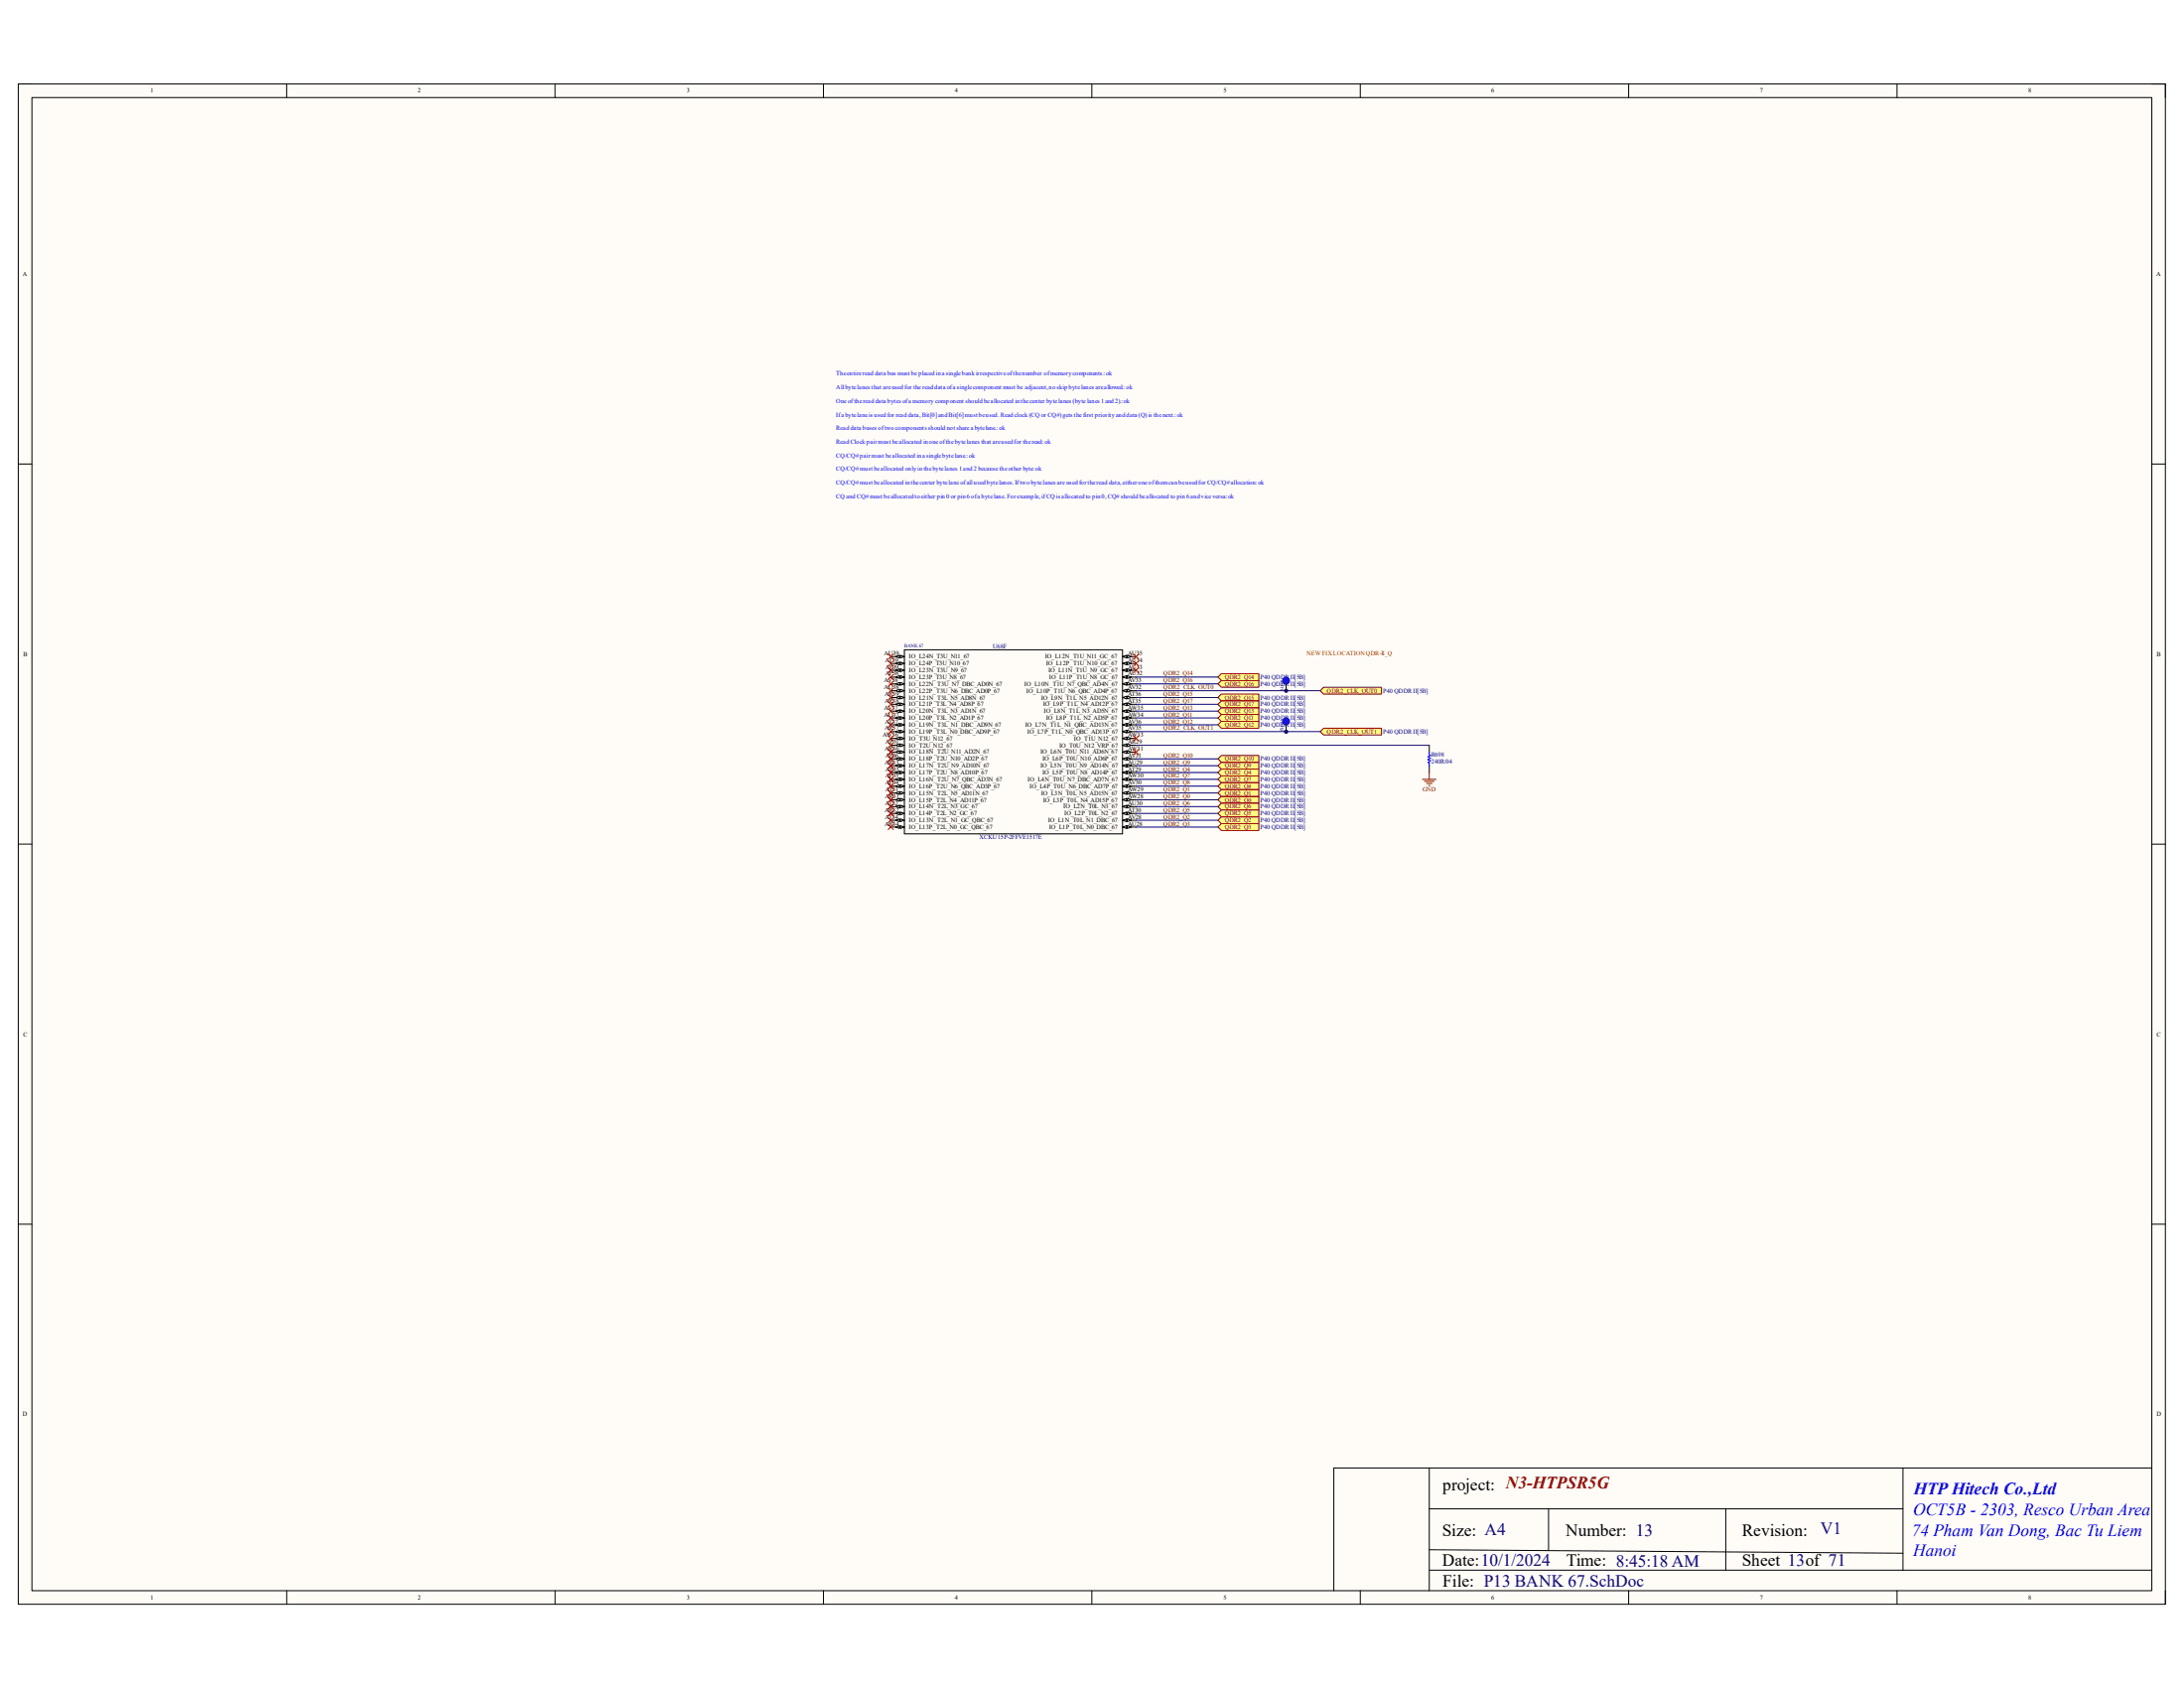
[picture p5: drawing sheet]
<svg xmlns="http://www.w3.org/2000/svg" width="279mm" height="216mm" viewBox="0 0 279 216" stroke-linecap="round" stroke-linejoin="round" font-family="sans-serif">
<path d="M2.3 10.7h274.7v194.5h-274.7z" fill-rule="evenodd" fill="#fffcf8"/>
<path d="M2.3 10.7h274.7v194.5h-274.7z" fill="none" stroke="#000" stroke-width=".13"/>
<path d="M4.1 12.5h271.2v191h-271.2z" fill-rule="evenodd" fill="#fffcf8"/>
<g fill="none" stroke="#000" stroke-width=".13">
<path d="M2.3 10.7h1.8M4.1 12.5h271.2v191h-271.2zM36.7 10.7v1.8M71 10.7v1.8M105.3 10.7v1.8M139.7 10.7v1.8M174 10.7v1.8M208.4 10.7v1.8M242.7 10.7v1.8M275.3 10.7h1.7v1.8M2.3 59.3h1.8M275.3 59.4h1.7"/>
<path d="M115.7 83.1h27.9v23.6h-27.9zM182.8 95.3v.9M182.8 97.9v.9M2.3 108h1.8M143.6 105.8h1.7M275.3 108h1.7M2.3 156.6h1.8M275.3 156.6h1.7M182.8 187.8v15.7M182.8 193h60.6M182.8 198.2l60.6 .5M198.1 193v5.3"/>
<path d="M220.8 193v7.8M243.4 187.8v13M275.3 187.8h-104.7v15.7M36.7 203.5v1.7M71 203.5v1.7M105.3 203.5v1.7M139.7 203.5v1.7M174 203.5v1.7M182.8 200.8h92.5M208.4 203.5v1.7M242.7 203.5v1.7M277 203.5v1.7"/>
</g>
<path d="M182.8 96.2v.3l.2 .1-.3 .2 .3 .2-.3 .2 .3 .1-.3 .2 .1 .1v.3" fill="none" stroke="#00f" stroke-width=".13"/>
<path d="M182 99.7h1.7M182.2 99.9h1.3M182.8 98.8v.9M182.5 100.2h.7M182.8 100.5h.1" fill="none" stroke="#800000" stroke-width=".13"/>
<path d="M143.6 105.8l.5-.2v.4z" fill="#f8fcff"/>
<path d="M143.6 105.8l.5-.2v.4z" fill="none" stroke="#000" stroke-width=".13"/>
<path d="M144.2 105.6l.5 .2-.5 .2z" fill="#f8fcff"/>
<path d="M143.6 104.9h1.7M144.2 105.6l.5 .2-.5 .2z" fill="none" stroke="#000" stroke-width=".13"/>
<path d="M143.6 104.9l.5-.2v.4z" fill="#f8fcff"/>
<path d="M143.6 104.9l.5-.2v.4z" fill="none" stroke="#000" stroke-width=".13"/>
<path d="M144.2 104.7l.5 .2-.5 .2z" fill="#f8fcff"/>
<path d="M143.6 104h1.7M144.2 104.7l.5 .2-.5 .2z" fill="none" stroke="#000" stroke-width=".13"/>
<path d="M143.6 104l.5-.1v.3z" fill="#f8fcff"/>
<path d="M143.6 104l.5-.1v.3z" fill="none" stroke="#000" stroke-width=".13"/>
<path d="M144.2 103.9l.5 .1-.5 .2z" fill="#f8fcff"/>
<path d="M143.6 103.2h1.7M144.2 103.9l.5 .1-.5 .2z" fill="none" stroke="#000" stroke-width=".13"/>
<path d="M143.6 103.2l.5-.2v.3z" fill="#f8fcff"/>
<path d="M143.6 103.2l.5-.2v.3z" fill="none" stroke="#000" stroke-width=".13"/>
<path d="M144.2 103l.5 .2-.5 .1z" fill="#f8fcff"/>
<path d="M143.6 102.3h1.7M144.2 103l.5 .2-.5 .1z" fill="none" stroke="#000" stroke-width=".13"/>
<path d="M143.6 102.3l.5-.2v.4z" fill="#f8fcff"/>
<path d="M143.6 102.3l.5-.2v.4z" fill="none" stroke="#000" stroke-width=".13"/>
<path d="M144.2 102.1l.5 .2-.5 .2z" fill="#f8fcff"/>
<path d="M143.6 101.4h1.7M144.2 102.1l.5 .2-.5 .2z" fill="none" stroke="#000" stroke-width=".13"/>
<path d="M143.6 101.4l.5-.1v.3z" fill="#f8fcff"/>
<path d="M143.6 101.4l.5-.1v.3z" fill="none" stroke="#000" stroke-width=".13"/>
<path d="M144.2 101.3l.5 .1-.5 .2z" fill="#f8fcff"/>
<path d="M143.6 100.6h1.7M144.2 101.3l.5 .1-.5 .2z" fill="none" stroke="#000" stroke-width=".13"/>
<path d="M143.6 100.6l.5-.2v.3z" fill="#f8fcff"/>
<path d="M143.6 100.6l.5-.2v.3z" fill="none" stroke="#000" stroke-width=".13"/>
<path d="M144.2 100.4l.5 .2-.5 .1z" fill="#f8fcff"/>
<path d="M143.6 99.7h1.7M144.2 100.4l.5 .2-.5 .1z" fill="none" stroke="#000" stroke-width=".13"/>
<path d="M143.6 99.7l.5-.2v.4z" fill="#f8fcff"/>
<path d="M143.6 99.7l.5-.2v.4z" fill="none" stroke="#000" stroke-width=".13"/>
<path d="M144.2 99.5l.5 .2-.5 .2z" fill="#f8fcff"/>
<path d="M143.6 98.8h1.7M144.2 99.5l.5 .2-.5 .2z" fill="none" stroke="#000" stroke-width=".13"/>
<path d="M143.6 98.8l.5-.2v.4z" fill="#f8fcff"/>
<path d="M143.6 98.8l.5-.2v.4z" fill="none" stroke="#000" stroke-width=".13"/>
<path d="M144.2 98.6l.5 .2-.5 .2z" fill="#f8fcff"/>
<path d="M143.6 97.9h1.7M144.2 98.6l.5 .2-.5 .2z" fill="none" stroke="#000" stroke-width=".13"/>
<path d="M143.6 97.9l.5-.1v.3z" fill="#f8fcff"/>
<path d="M143.6 97.9l.5-.1v.3z" fill="none" stroke="#000" stroke-width=".13"/>
<path d="M144.2 97.8l.5 .1-.5 .2z" fill="#f8fcff"/>
<path d="M143.6 97.1h1.7M144.2 97.8l.5 .1-.5 .2z" fill="none" stroke="#000" stroke-width=".13"/>
<path d="M143.6 97.1l.5-.2v.3z" fill="#f8fcff"/>
<path d="M143.6 97.1l.5-.2v.3z" fill="none" stroke="#000" stroke-width=".13"/>
<path d="M144.2 96.9l.5 .2-.5 .1z" fill="#f8fcff"/>
<path d="M143.6 96.2h1.7M144.2 96.9l.5 .2-.5 .1z" fill="none" stroke="#000" stroke-width=".13"/>
<path d="M143.6 96.2l.5-.2v.4z" fill="#f8fcff"/>
<path d="M143.6 96.2l.5-.2v.4z" fill="none" stroke="#000" stroke-width=".13"/>
<path d="M144.2 96l.5 .2-.5 .2z" fill="#f8fcff"/>
<path d="M143.6 95.3h1.7M144.2 96l.5 .2-.5 .2z" fill="none" stroke="#000" stroke-width=".13"/>
<path d="M143.6 95.3l.5-.2v.4z" fill="#f8fcff"/>
<path d="M143.6 95.3l.5-.2v.4z" fill="none" stroke="#000" stroke-width=".13"/>
<path d="M144.2 95.1l.5 .2-.5 .2z" fill="#f8fcff"/>
<path d="M143.6 94.4h1.7M144.2 95.1l.5 .2-.5 .2z" fill="none" stroke="#000" stroke-width=".13"/>
<path d="M143.6 94.4l.5-.1v.3z" fill="#f8fcff"/>
<path d="M143.6 94.4l.5-.1v.3z" fill="none" stroke="#000" stroke-width=".13"/>
<path d="M144.2 94.3l.5 .1-.5 .2z" fill="#f8fcff"/>
<path d="M143.6 93.6h1.7M144.2 94.3l.5 .1-.5 .2z" fill="none" stroke="#000" stroke-width=".13"/>
<path d="M143.6 93.6l.5-.2v.3z" fill="#f8fcff"/>
<path d="M143.6 93.6l.5-.2v.3z" fill="none" stroke="#000" stroke-width=".13"/>
<path d="M144.2 93.4l.5 .2-.5 .1z" fill="#f8fcff"/>
<path d="M143.6 92.7h1.7M144.2 93.4l.5 .2-.5 .1z" fill="none" stroke="#000" stroke-width=".13"/>
<path d="M143.6 92.7l.5-.2v.4z" fill="#f8fcff"/>
<path d="M143.6 92.7l.5-.2v.4z" fill="none" stroke="#000" stroke-width=".13"/>
<path d="M144.2 92.5l.5 .2-.5 .2z" fill="#f8fcff"/>
<path d="M143.6 91.8h1.7M144.2 92.5l.5 .2-.5 .2z" fill="none" stroke="#000" stroke-width=".13"/>
<path d="M143.6 91.8l.5-.1v.3z" fill="#f8fcff"/>
<path d="M143.6 91.8l.5-.1v.3z" fill="none" stroke="#000" stroke-width=".13"/>
<path d="M144.2 91.7l.5 .1-.5 .2z" fill="#f8fcff"/>
<path d="M143.6 91h1.7M144.2 91.7l.5 .1-.5 .2z" fill="none" stroke="#000" stroke-width=".13"/>
<path d="M143.6 91l.5-.2v.3z" fill="#f8fcff"/>
<path d="M143.6 91l.5-.2v.3z" fill="none" stroke="#000" stroke-width=".13"/>
<path d="M144.2 90.8l.5 .2-.5 .1z" fill="#f8fcff"/>
<path d="M143.6 90.1h1.7M144.2 90.8l.5 .2-.5 .1z" fill="none" stroke="#000" stroke-width=".13"/>
<path d="M143.6 90.1l.5-.2v.4z" fill="#f8fcff"/>
<path d="M143.6 90.1l.5-.2v.4z" fill="none" stroke="#000" stroke-width=".13"/>
<path d="M144.2 89.9l.5 .2-.5 .2z" fill="#f8fcff"/>
<path d="M143.6 89.2h1.7M144.2 89.9l.5 .2-.5 .2z" fill="none" stroke="#000" stroke-width=".13"/>
<path d="M143.6 89.2l.5-.2v.4z" fill="#f8fcff"/>
<path d="M143.6 89.2l.5-.2v.4z" fill="none" stroke="#000" stroke-width=".13"/>
<path d="M144.2 89l.5 .2-.5 .2z" fill="#f8fcff"/>
<path d="M143.6 88.3h1.7M144.2 89l.5 .2-.5 .2z" fill="none" stroke="#000" stroke-width=".13"/>
<path d="M143.6 88.3l.5-.1v.3z" fill="#f8fcff"/>
<path d="M143.6 88.3l.5-.1v.3z" fill="none" stroke="#000" stroke-width=".13"/>
<path d="M144.2 88.2l.5 .1-.5 .2z" fill="#f8fcff"/>
<path d="M143.6 87.5h1.7M144.2 88.2l.5 .1-.5 .2z" fill="none" stroke="#000" stroke-width=".13"/>
<path d="M143.6 87.5l.5-.2v.3z" fill="#f8fcff"/>
<path d="M143.6 87.5l.5-.2v.3z" fill="none" stroke="#000" stroke-width=".13"/>
<path d="M144.2 87.3l.5 .2-.5 .1z" fill="#f8fcff"/>
<path d="M143.6 86.6h1.7M144.2 87.3l.5 .2-.5 .1z" fill="none" stroke="#000" stroke-width=".13"/>
<path d="M143.6 86.6l.5-.2v.4z" fill="#f8fcff"/>
<path d="M143.6 86.6l.5-.2v.4z" fill="none" stroke="#000" stroke-width=".13"/>
<path d="M144.2 86.4l.5 .2-.5 .2z" fill="#f8fcff"/>
<path d="M143.6 85.7h1.7M144.2 86.4l.5 .2-.5 .2z" fill="none" stroke="#000" stroke-width=".13"/>
<path d="M143.6 85.7l.5-.1v.3z" fill="#f8fcff"/>
<path d="M143.6 85.7l.5-.1v.3z" fill="none" stroke="#000" stroke-width=".13"/>
<path d="M144.2 85.6l.5 .1-.5 .2z" fill="#f8fcff"/>
<path d="M143.6 84.9h1.7M144.2 85.6l.5 .1-.5 .2z" fill="none" stroke="#000" stroke-width=".13"/>
<path d="M143.6 84.9l.5-.2v.3z" fill="#f8fcff"/>
<path d="M143.6 84.9l.5-.2v.3z" fill="none" stroke="#000" stroke-width=".13"/>
<path d="M144.2 84.7l.5 .2-.5 .1z" fill="#f8fcff"/>
<path d="M143.6 84h1.7M144.2 84.7l.5 .2-.5 .1z" fill="none" stroke="#000" stroke-width=".13"/>
<path d="M143.6 84l.5-.2v.4z" fill="#f8fcff"/>
<path d="M143.6 84l.5-.2v.4z" fill="none" stroke="#000" stroke-width=".13"/>
<path d="M144.2 83.8l.5 .2-.5 .2z" fill="#f8fcff"/>
<path d="M144.2 83.8l.5 .2-.5 .2zM114 105.8h1.7" fill="none" stroke="#000" stroke-width=".13"/>
<path d="M115.2 105.6l.5 .2-.5 .2z" fill="#f8fcff"/>
<path d="M115.2 105.6l.5 .2-.5 .2z" fill="none" stroke="#000" stroke-width=".13"/>
<path d="M114.6 105.8l.5-.2v.4z" fill="#f8fcff"/>
<path d="M114 104.9h1.7M114.6 105.8l.5-.2v.4z" fill="none" stroke="#000" stroke-width=".13"/>
<path d="M115.2 104.7l.5 .2-.5 .2z" fill="#f8fcff"/>
<path d="M115.2 104.7l.5 .2-.5 .2z" fill="none" stroke="#000" stroke-width=".13"/>
<path d="M114.6 104.9l.5-.2v.4z" fill="#f8fcff"/>
<path d="M114 104h1.7M114.6 104.9l.5-.2v.4z" fill="none" stroke="#000" stroke-width=".13"/>
<path d="M115.2 103.9l.5 .1-.5 .2z" fill="#f8fcff"/>
<path d="M115.2 103.9l.5 .1-.5 .2z" fill="none" stroke="#000" stroke-width=".13"/>
<path d="M114.6 104l.5-.1v.3z" fill="#f8fcff"/>
<path d="M114 103.2h1.7M114.6 104l.5-.1v.3z" fill="none" stroke="#000" stroke-width=".13"/>
<path d="M115.2 103l.5 .2-.5 .1z" fill="#f8fcff"/>
<path d="M115.2 103l.5 .2-.5 .1z" fill="none" stroke="#000" stroke-width=".13"/>
<path d="M114.6 103.2l.5-.2v.3z" fill="#f8fcff"/>
<path d="M114 102.3h1.7M114.6 103.2l.5-.2v.3z" fill="none" stroke="#000" stroke-width=".13"/>
<path d="M115.2 102.1l.5 .2-.5 .2z" fill="#f8fcff"/>
<path d="M115.2 102.1l.5 .2-.5 .2z" fill="none" stroke="#000" stroke-width=".13"/>
<path d="M114.6 102.3l.5-.2v.4z" fill="#f8fcff"/>
<path d="M114 101.4h1.7M114.6 102.3l.5-.2v.4z" fill="none" stroke="#000" stroke-width=".13"/>
<path d="M115.2 101.3l.5 .1-.5 .2z" fill="#f8fcff"/>
<path d="M115.2 101.3l.5 .1-.5 .2z" fill="none" stroke="#000" stroke-width=".13"/>
<path d="M114.6 101.4l.5-.1v.3z" fill="#f8fcff"/>
<path d="M114 100.6h1.7M114.6 101.4l.5-.1v.3z" fill="none" stroke="#000" stroke-width=".13"/>
<path d="M115.2 100.4l.5 .2-.5 .1z" fill="#f8fcff"/>
<path d="M115.2 100.4l.5 .2-.5 .1z" fill="none" stroke="#000" stroke-width=".13"/>
<path d="M114.6 100.6l.5-.2v.3z" fill="#f8fcff"/>
<path d="M114 99.7h1.7M114.6 100.6l.5-.2v.3z" fill="none" stroke="#000" stroke-width=".13"/>
<path d="M115.2 99.5l.5 .2-.5 .2z" fill="#f8fcff"/>
<path d="M115.2 99.5l.5 .2-.5 .2z" fill="none" stroke="#000" stroke-width=".13"/>
<path d="M114.6 99.7l.5-.2v.4z" fill="#f8fcff"/>
<path d="M114 98.8h1.7M114.6 99.7l.5-.2v.4z" fill="none" stroke="#000" stroke-width=".13"/>
<path d="M115.2 98.6l.5 .2-.5 .2z" fill="#f8fcff"/>
<path d="M115.2 98.6l.5 .2-.5 .2z" fill="none" stroke="#000" stroke-width=".13"/>
<path d="M114.6 98.8l.5-.2v.4z" fill="#f8fcff"/>
<path d="M114 97.9h1.7M114.6 98.8l.5-.2v.4z" fill="none" stroke="#000" stroke-width=".13"/>
<path d="M115.2 97.8l.5 .1-.5 .2z" fill="#f8fcff"/>
<path d="M115.2 97.8l.5 .1-.5 .2z" fill="none" stroke="#000" stroke-width=".13"/>
<path d="M114.6 97.9l.5-.1v.3z" fill="#f8fcff"/>
<path d="M114 97.1h1.7M114.6 97.9l.5-.1v.3z" fill="none" stroke="#000" stroke-width=".13"/>
<path d="M115.2 96.9l.5 .2-.5 .1z" fill="#f8fcff"/>
<path d="M115.2 96.9l.5 .2-.5 .1z" fill="none" stroke="#000" stroke-width=".13"/>
<path d="M114.6 97.1l.5-.2v.3z" fill="#f8fcff"/>
<path d="M114 96.2h1.7M114.6 97.1l.5-.2v.3z" fill="none" stroke="#000" stroke-width=".13"/>
<path d="M115.2 96l.5 .2-.5 .2z" fill="#f8fcff"/>
<path d="M115.2 96l.5 .2-.5 .2z" fill="none" stroke="#000" stroke-width=".13"/>
<path d="M114.6 96.2l.5-.2v.4z" fill="#f8fcff"/>
<path d="M114 95.3h1.7M114.6 96.2l.5-.2v.4z" fill="none" stroke="#000" stroke-width=".13"/>
<path d="M115.2 95.1l.5 .2-.5 .2z" fill="#f8fcff"/>
<path d="M115.2 95.1l.5 .2-.5 .2z" fill="none" stroke="#000" stroke-width=".13"/>
<path d="M114.6 95.3l.5-.2v.4z" fill="#f8fcff"/>
<path d="M114 94.4h1.7M114.6 95.3l.5-.2v.4z" fill="none" stroke="#000" stroke-width=".13"/>
<path d="M115.2 94.3l.5 .1-.5 .2z" fill="#f8fcff"/>
<path d="M115.2 94.3l.5 .1-.5 .2z" fill="none" stroke="#000" stroke-width=".13"/>
<path d="M114.6 94.4l.5-.1v.3z" fill="#f8fcff"/>
<path d="M114 93.6h1.7M114.6 94.4l.5-.1v.3z" fill="none" stroke="#000" stroke-width=".13"/>
<path d="M115.2 93.4l.5 .2-.5 .1z" fill="#f8fcff"/>
<path d="M115.2 93.4l.5 .2-.5 .1z" fill="none" stroke="#000" stroke-width=".13"/>
<path d="M114.6 93.6l.5-.2v.3z" fill="#f8fcff"/>
<path d="M114 92.7h1.7M114.6 93.6l.5-.2v.3z" fill="none" stroke="#000" stroke-width=".13"/>
<path d="M115.2 92.5l.5 .2-.5 .2z" fill="#f8fcff"/>
<path d="M115.2 92.5l.5 .2-.5 .2z" fill="none" stroke="#000" stroke-width=".13"/>
<path d="M114.6 92.7l.5-.2v.4z" fill="#f8fcff"/>
<path d="M114 91.8h1.7M114.6 92.7l.5-.2v.4z" fill="none" stroke="#000" stroke-width=".13"/>
<path d="M115.2 91.7l.5 .1-.5 .2z" fill="#f8fcff"/>
<path d="M115.2 91.7l.5 .1-.5 .2z" fill="none" stroke="#000" stroke-width=".13"/>
<path d="M114.6 91.8l.5-.1v.3z" fill="#f8fcff"/>
<path d="M114 91h1.7M114.6 91.8l.5-.1v.3z" fill="none" stroke="#000" stroke-width=".13"/>
<path d="M115.2 90.8l.5 .2-.5 .1z" fill="#f8fcff"/>
<path d="M115.2 90.8l.5 .2-.5 .1z" fill="none" stroke="#000" stroke-width=".13"/>
<path d="M114.6 91l.5-.2v.3z" fill="#f8fcff"/>
<path d="M114 90.1h1.7M114.6 91l.5-.2v.3z" fill="none" stroke="#000" stroke-width=".13"/>
<path d="M115.2 89.9l.5 .2-.5 .2z" fill="#f8fcff"/>
<path d="M115.2 89.9l.5 .2-.5 .2z" fill="none" stroke="#000" stroke-width=".13"/>
<path d="M114.6 90.1l.5-.2v.4z" fill="#f8fcff"/>
<path d="M114 89.2h1.7M114.6 90.1l.5-.2v.4z" fill="none" stroke="#000" stroke-width=".13"/>
<path d="M115.2 89l.5 .2-.5 .2z" fill="#f8fcff"/>
<path d="M115.2 89l.5 .2-.5 .2z" fill="none" stroke="#000" stroke-width=".13"/>
<path d="M114.6 89.2l.5-.2v.4z" fill="#f8fcff"/>
<path d="M114 88.3h1.7M114.6 89.2l.5-.2v.4z" fill="none" stroke="#000" stroke-width=".13"/>
<path d="M115.2 88.2l.5 .1-.5 .2z" fill="#f8fcff"/>
<path d="M115.2 88.2l.5 .1-.5 .2z" fill="none" stroke="#000" stroke-width=".13"/>
<path d="M114.6 88.3l.5-.1v.3z" fill="#f8fcff"/>
<path d="M114 87.5h1.7M114.6 88.3l.5-.1v.3z" fill="none" stroke="#000" stroke-width=".13"/>
<path d="M115.2 87.3l.5 .2-.5 .1z" fill="#f8fcff"/>
<path d="M115.2 87.3l.5 .2-.5 .1z" fill="none" stroke="#000" stroke-width=".13"/>
<path d="M114.6 87.5l.5-.2v.3z" fill="#f8fcff"/>
<path d="M114 86.6h1.7M114.6 87.5l.5-.2v.3z" fill="none" stroke="#000" stroke-width=".13"/>
<path d="M115.2 86.4l.5 .2-.5 .2z" fill="#f8fcff"/>
<path d="M115.2 86.4l.5 .2-.5 .2z" fill="none" stroke="#000" stroke-width=".13"/>
<path d="M114.6 86.6l.5-.2v.4z" fill="#f8fcff"/>
<path d="M114 85.7h1.7M114.6 86.6l.5-.2v.4z" fill="none" stroke="#000" stroke-width=".13"/>
<path d="M115.2 85.6l.5 .1-.5 .2z" fill="#f8fcff"/>
<path d="M115.2 85.6l.5 .1-.5 .2z" fill="none" stroke="#000" stroke-width=".13"/>
<path d="M114.6 85.7l.5-.1v.3z" fill="#f8fcff"/>
<path d="M114 84.9h1.7M114.6 85.7l.5-.1v.3z" fill="none" stroke="#000" stroke-width=".13"/>
<path d="M115.2 84.7l.5 .2-.5 .1z" fill="#f8fcff"/>
<path d="M115.2 84.7l.5 .2-.5 .1z" fill="none" stroke="#000" stroke-width=".13"/>
<path d="M114.6 84.9l.5-.2v.3z" fill="#f8fcff"/>
<path d="M114 84h1.7M114.6 84.9l.5-.2v.3z" fill="none" stroke="#000" stroke-width=".13"/>
<path d="M115.2 83.8l.5 .2-.5 .2z" fill="#f8fcff"/>
<path d="M115.2 83.8l.5 .2-.5 .2z" fill="none" stroke="#000" stroke-width=".13"/>
<path d="M114.6 84l.5-.2v.4z" fill="#f8fcff"/>
<path d="M114.6 84l.5-.2v.4z" fill="none" stroke="#000" stroke-width=".13"/>
<path d="M156.2 99.2h4.8v.9h-4.8l-.4-.4z" fill-rule="evenodd" fill="#ffff80"/>
<path d="M156.2 99.2h4.8v.9h-4.8l-.4-.4z" fill="none" stroke="#800000" stroke-width=".13"/>
<path d="M156.2 97.5h4.8v.9h-4.8l-.4-.5z" fill-rule="evenodd" fill="#ffff80"/>
<path d="M156.2 97.5h4.8v.9h-4.8l-.4-.5z" fill="none" stroke="#800000" stroke-width=".13"/>
<path d="M156.2 96.6h4.8v.9h-4.8l-.4-.4z" fill-rule="evenodd" fill="#ffff80"/>
<path d="M156.2 96.6h4.8v.9h-4.8l-.4-.4z" fill="none" stroke="#800000" stroke-width=".13"/>
<path d="M156.2 90.5h4.8v.9h-4.8l-.4-.4z" fill-rule="evenodd" fill="#ffff80"/>
<path d="M156.2 90.5h4.8v.9h-4.8l-.4-.4z" fill="none" stroke="#800000" stroke-width=".13"/>
<path d="M156.2 88.8h4.8v.9h-4.8l-.4-.5z" fill-rule="evenodd" fill="#ffff80"/>
<path d="M156.2 88.8h4.8v.9h-4.8l-.4-.5z" fill="none" stroke="#800000" stroke-width=".13"/>
<path d="M156.2 87h4.8v.9h-4.8l-.4-.4z" fill-rule="evenodd" fill="#ffff80"/>
<path d="M156.2 87h4.8v.9h-4.8l-.4-.4z" fill="none" stroke="#800000" stroke-width=".13"/>
<circle cx="164.5" cy="93.6" r=".17" fill="#000080"/>
<circle cx="164.5" cy="93.6" r=".17" fill="none" stroke="#000080" stroke-width=".13"/>
<circle cx="164.5" cy="92.3" r=".44" fill="#00f"/>
<circle cx="164.5" cy="92.3" r=".44" fill="none" stroke="#00f" stroke-width=".13"/>
<path d="M164.5 92.7v.9" fill="none" stroke="#000" stroke-width=".13"/>
<circle cx="164.5" cy="93.6" r=".17" fill="#000080"/>
<circle cx="164.5" cy="93.6" r=".17" fill="none" stroke="#000080" stroke-width=".13"/>
<path d="M169.3 87.9h7.4v.9h-7.4l-.4-.5z" fill-rule="evenodd" fill="#ffff80"/>
<path d="M169.3 87.9h7.4v.9h-7.4l-.4-.5z" fill="none" stroke="#800000" stroke-width=".13"/>
<path d="M168.9 93.6l.4-.5h7.4v.9h-7.4z" fill-rule="evenodd" fill="#ffff80"/>
<path d="M168.9 93.6l.4-.5h7.4v.9h-7.4z" fill="none" stroke="#800000" stroke-width=".13"/>
<circle cx="164.5" cy="88.3" r=".17" fill="#000080"/>
<circle cx="164.5" cy="88.3" r=".17" fill="none" stroke="#000080" stroke-width=".13"/>
<circle cx="164.5" cy="87" r=".44" fill="#00f"/>
<circle cx="164.5" cy="87" r=".44" fill="none" stroke="#00f" stroke-width=".13"/>
<path d="M164.5 87.5v.8" fill="none" stroke="#000" stroke-width=".13"/>
<circle cx="164.5" cy="88.3" r=".17" fill="#000080"/>
<circle cx="164.5" cy="88.3" r=".17" fill="none" stroke="#000080" stroke-width=".13"/>
<g fill="none" stroke="#f00" stroke-width=".13">
<path d="M113.6 83.6l.7 .7M113.6 84.5l.7 .7M113.6 85.4l.7 .7M113.6 86.2l.7 .7M113.6 87.1l.7 .7M113.6 88l.7 .7M113.6 88.9l.7 .7M113.6 89.7l.7 .7M113.6 90.6l.7 .7M113.6 91.5l.7 .7M113.6 92.4l.7 .7M113.6 93.2l.7 .7"/>
<path d="M113.6 94.1l.7 .7M113.6 95l.7 .7M113.6 95.8l.7 .7M113.6 96.7l.7 .7M113.6 97.6l.7 .7M113.6 98.5l.7 .7M113.6 99.3l.7 .7M114.3 83.6l-.7 .7M114.3 84.5l-.7 .7M114.3 85.4l-.7 .7M114.3 86.2l-.7 .7M114.3 87.1l-.7 .7"/>
<path d="M114.3 88l-.7 .7M114.3 88.9l-.7 .7M114.3 89.7l-.7 .7M114.3 90.6l-.7 .7M114.3 91.5l-.7 .7M114.3 92.4l-.7 .7M114.3 93.2l-.7 .7M114.3 94.1l-.7 .7M114.3 95l-.7 .7M114.3 95.8l-.7 .7M114.3 96.7l-.7 .7M114.3 97.6l-.7 .7"/>
<path d="M114.3 98.5l-.7 .7M114.3 99.3l-.7 .7M145 83.6l.7 .7M145 84.5l.7 .7M145 85.4l.7 .7M145 94.1l.7 .7M145 95.8l.7 .7M145.7 83.6l-.7 .7M145.7 84.5l-.7 .7M145.7 85.4l-.7 .7M145.7 94.1l-.7 .7M145.7 95.8l-.7 .7"/>
<path d="M113.6 100.2l.7 .7M113.6 101.1l.7 .7M113.6 101.9l.7 .7M113.6 102.8l.7 .7M113.6 103.7l.7 .7M113.6 104.6l.7 .7M113.6 105.4l.7 .7M114.3 100.2l-.7 .7M114.3 101.1l-.7 .7M114.3 101.9l-.7 .7M114.3 102.8l-.7 .7M114.3 103.7l-.7 .7"/>
<path d="M114.3 104.6l-.7 .7M114.3 105.4l-.7 .7"/>
</g>
<path d="M156.2 91.4h4.8v.9h-4.8l-.4-.5z" fill-rule="evenodd" fill="#ffff80"/>
<path d="M156.2 91.4h4.8v.9h-4.8l-.4-.5z" fill="none" stroke="#800000" stroke-width=".13"/>
<path d="M156.2 92.3h4.8v.8h-4.8l-.4-.4z" fill-rule="evenodd" fill="#ffff80"/>
<path d="M156.2 92.3h4.8v.8h-4.8l-.4-.4z" fill="none" stroke="#800000" stroke-width=".13"/>
<path d="M156.2 86.2h4.8v.8h-4.8l-.4-.4z" fill-rule="evenodd" fill="#ffff80"/>
<path d="M156.2 86.2h4.8v.8h-4.8l-.4-.4z" fill="none" stroke="#800000" stroke-width=".13"/>
<path d="M156.2 89.7h4.8v.8h-4.8l-.4-.4z" fill-rule="evenodd" fill="#ffff80"/>
<path d="M156.2 89.7h4.8v.8h-4.8l-.4-.4z" fill="none" stroke="#800000" stroke-width=".13"/>
<path d="M156.2 101.9h4.8v.8h-4.8l-.4-.4z" fill-rule="evenodd" fill="#ffff80"/>
<path d="M156.2 101.9h4.8v.8h-4.8l-.4-.4z" fill="none" stroke="#800000" stroke-width=".13"/>
<path d="M156.2 101h4.8v.9h-4.8l-.4-.5z" fill-rule="evenodd" fill="#ffff80"/>
<path d="M156.2 101h4.8v.9h-4.8l-.4-.5z" fill="none" stroke="#800000" stroke-width=".13"/>
<path d="M156.2 104.5h4.8v.8h-4.8l-.4-.4z" fill-rule="evenodd" fill="#ffff80"/>
<path d="M156.2 104.5h4.8v.8h-4.8l-.4-.4z" fill="none" stroke="#800000" stroke-width=".13"/>
<path d="M156.2 100.1h4.8v.9h-4.8l-.4-.4z" fill-rule="evenodd" fill="#ffff80"/>
<path d="M156.2 100.1h4.8v.9h-4.8l-.4-.4z" fill="none" stroke="#800000" stroke-width=".13"/>
<path d="M156.2 105.3h4.8v.9h-4.8l-.4-.4z" fill-rule="evenodd" fill="#ffff80"/>
<path d="M156.2 105.3h4.8v.9h-4.8l-.4-.4z" fill="none" stroke="#800000" stroke-width=".13"/>
<path d="M156.2 102.7h4.8v.9h-4.8l-.4-.4z" fill-rule="evenodd" fill="#ffff80"/>
<path d="M156.2 102.7h4.8v.9h-4.8l-.4-.4z" fill="none" stroke="#800000" stroke-width=".13"/>
<path d="M156.2 98.4h4.8v.8h-4.8l-.4-.4z" fill-rule="evenodd" fill="#ffff80"/>
<path d="M156.2 98.4h4.8v.8h-4.8l-.4-.4z" fill="none" stroke="#800000" stroke-width=".13"/>
<path d="M156.2 103.6h4.8v.9h-4.8l-.4-.5z" fill-rule="evenodd" fill="#ffff80"/>
<path d="M156.2 103.6h4.8v.9h-4.8l-.4-.5z" fill="none" stroke="#800000" stroke-width=".13"/>
<g fill="none" stroke="#000080" stroke-width=".13">
<path d="M145.3 93.6h23.6M145.3 99.7h10.5M145.3 98.8h10.5M145.3 97.9h10.5M145.3 97.1h10.5M145.4 95.3h37.4M145.3 105.8h10.5M145.3 104.9h10.5M145.3 104h10.5M145.3 103.2h10.5M145.3 102.3h10.5M145.3 101.4h10.5"/>
<path d="M145.3 100.6h10.5"/>
</g>
<circle cx="164.5" cy="93.6" r=".17" fill="#000080"/>
<g fill="none" stroke="#000080" stroke-width=".13">
<path d="M145.3 88.3h23.6M145.3 92.7h10.5M145.3 91.8h10.5M145.3 91h10.5M145.3 90.1h10.5M145.3 89.2h10.5"/>
<circle cx="164.5" cy="93.6" r=".17"/>
</g>
<circle cx="164.5" cy="88.3" r=".17" fill="#000080"/>
<g fill="none" stroke="#000080" stroke-width=".13">
<path d="M145.3 87.5h10.5M145.3 86.6h10.5"/>
<circle cx="164.5" cy="88.3" r=".17"/>
</g>
<g font-size="2.2">
<text x="184.6" y="190.6">project: N3-HTPSR5G</text>
<text x="184.5" y="196.4">Size: A4</text>
<text x="200.3" y="196.4">Number: 13</text>
<text x="222.8" y="196.4">Revision:</text>
<text x="184.5" y="200.3">Date:10/1/2024</text>
<text x="184.6" y="202.9">File: P13 BANK 67.SchDoc</text>
<text x="200.4" y="200.3">Time: 8:45:18 AM</text>
<text x="222.8" y="200.3">Sheet 13of 71</text>
</g>
<g font-size="2.2" fill="#00f">
<text x="244.8" y="191.2">HTP Hitech Co.,Ltd</text>
<text x="244.6" y="196.5">74 Pham Van Dong, Bac Tu Liem</text>
<text x="244.7" y="193.8">OCT5B - 2303, Resco Urban Area</text>
<text x="244.7" y="199.1">Hanoi</text>
</g>
<text font-size="2.2" fill="#000080" x="232.9" y="196.3">V1</text>
<g font-size=".8">
<text x="19.2" y="11.9">1</text>
<text x="53.5" y="11.9">2</text>
<text x="87.8" y="11.9">3</text>
<text x="122.1" y="11.9">4</text>
<text x="156.5" y="11.9">5</text>
<text x="190.8" y="11.9">6</text>
<text x="225.1" y="11.9">7</text>
<text x="259.5" y="11.9">8</text>
<text x="2.9" y="35.3">A</text>
<text x="275.8" y="35.3">A</text>
<text x="3" y="83.9">B</text>
<text x="113.1" y="83.8">AU39</text>
<text x="144.3" y="83.8">AU35</text>
<text x="275.9" y="83.9">B</text>
<text x="113.1" y="88.2">AU38</text>
<text x="113.1" y="87.3">AV38</text>
<text x="113.2" y="89.9">AR38</text>
<text x="113.2" y="89">AR39</text>
<text x="113.2" y="84.7">AT39</text>
<text x="113.2" y="86.4">AP38</text>
<text x="113.2" y="85.6">AP39</text>
<text x="116.3" y="89.5">IO_L21N_T3L_N5_AD8N_67</text>
<text x="116.3" y="88.6">IO_L22P_T3U_N6_DBC_AD0P_67</text>
<text x="116.3" y="87.7">IO_L22N_T3U_N7_DBC_AD0N_67</text>
<text x="116.3" y="86.9">IO_L23P_T3U_N8_67</text>
<text x="116.3" y="86">IO_L23N_T3U_N9_67</text>
<text x="116.3" y="85.1">IO_L24P_T3U_N10_67</text>
<text x="116.3" y="84.2">IO_L24N_T3U_N11_67</text>
<text x="131.1" y="87.7">IO_L10N_T1U_N7_QBC_AD4N_67</text>
<text x="131.3" y="88.6">IO_L10P_T1U_N6_QBC_AD4P_67</text>
<text x="133.2" y="89.5">IO_L9N_T1L_N5_AD12N_67</text>
<text x="133.7" y="84.2">IO_L12N_T1U_N11_GC_67</text>
<text x="133.8" y="85.1">IO_L12P_T1U_N10_GC_67</text>
<text x="134.1" y="86">IO_L11N_T1U_N9_GC_67</text>
<text x="134.2" y="86.9">IO_L11P_T1U_N8_GC_67</text>
<text x="144.3" y="89.9">AT35</text>
<text x="144.3" y="89">AT36</text>
<text x="144.3" y="88.2">AV32</text>
<text x="144.3" y="87.3">AV33</text>
<text x="144.3" y="86.4">AU32</text>
<text x="144.3" y="85.6">AU33</text>
<text x="144.3" y="84.7">AU34</text>
<text x="112.9" y="94.3">AW36</text>
<text x="113.1" y="91.7">AU37</text>
<text x="113.1" y="90.8">AV37</text>
<text x="113.2" y="93.4">AR37</text>
<text x="113.2" y="92.5">AT37</text>
<text x="113.3" y="95.1">AP31</text>
<text x="116.3" y="95.6">IO_T2U_N12_67</text>
<text x="116.3" y="94.7">IO_T3U_N12_67</text>
<text x="116.3" y="93.9">IO_L19P_T3L_N0_DBC_AD9P_67</text>
<text x="116.3" y="93">IO_L19N_T3L_N1_DBC_AD9N_67</text>
<text x="116.3" y="92.1">IO_L20P_T3L_N2_AD1P_67</text>
<text x="116.3" y="91.2">IO_L20N_T3L_N3_AD1N_67</text>
<text x="116.3" y="90.3">IO_L21P_T3L_N4_AD8P_67</text>
<text x="131.1" y="93">IO_L7N_T1L_N1_QBC_AD13N_67</text>
<text x="131.4" y="93.9">IO_L7P_T1L_N0_QBC_AD13P_67</text>
<text x="133.4" y="90.3">IO_L9P_T1L_N4_AD12P_67</text>
<text x="133.6" y="91.2">IO_L8N_T1L_N3_AD5N_67</text>
<text x="133.8" y="92.1">IO_L8P_T1L_N2_AD5P_67</text>
<text x="135.5" y="95.6">IO_T0U_N12_VRP_67</text>
<text x="137.4" y="94.7">IO_T1U_N12_67</text>
<text x="144.3" y="95.1">AR29</text>
<text x="144.3" y="94.3">AW33</text>
<text x="144.3" y="93.4">AV35</text>
<text x="144.3" y="92.5">AV36</text>
<text x="144.3" y="91.7">AW34</text>
<text x="144.3" y="90.8">AW35</text>
<text x="113.2" y="97.7">AR33</text>
<text x="113.2" y="96">AR36</text>
<text x="113.2" y="101.3">AT31</text>
<text x="113.2" y="100.4">AP34</text>
<text x="113.2" y="99.5">AP35</text>
<text x="113.2" y="96.9">AP36</text>
<text x="113.3" y="98.6">AP33</text>
<text x="116.3" y="101.7">IO_L15N_T2L_N5_AD11N_67</text>
<text x="116.3" y="100.8">IO_L16P_T2U_N6_QBC_AD3P_67</text>
<text x="116.3" y="99.9">IO_L16N_T2U_N7_QBC_AD3N_67</text>
<text x="116.3" y="99.1">IO_L17P_T2U_N8_AD10P_67</text>
<text x="116.3" y="98.2">IO_L17N_T2U_N9_AD10N_67</text>
<text x="116.3" y="97.3">IO_L18P_T2U_N10_AD2P_67</text>
<text x="116.3" y="96.4">IO_L18N_T2U_N11_AD2N_67</text>
<text x="131.5" y="99.9">IO_L4N_T0U_N7_DBC_AD7N_67</text>
<text x="131.7" y="100.8">IO_L4P_T0U_N6_DBC_AD7P_67</text>
<text x="133.1" y="98.2">IO_L5N_T0U_N9_AD14N_67</text>
<text x="133.1" y="96.4">IO_L6N_T0U_N11_AD6N_67</text>
<text x="133.2" y="101.7">IO_L3N_T0L_N5_AD15N_67</text>
<text x="133.3" y="99.1">IO_L5P_T0U_N8_AD14P_67</text>
<text x="133.3" y="97.3">IO_L6P_T0U_N10_AD6P_67</text>
<text x="144.3" y="101.3">AW29</text>
<text x="144.3" y="100.4">AV30</text>
<text x="144.3" y="99.5">AW30</text>
<text x="144.3" y="98.6">AT29</text>
<text x="144.3" y="97.7">AU29</text>
<text x="144.3" y="96.9">AV31</text>
<text x="144.3" y="96">AW31</text>
<text x="113.2" y="105.6">AR34</text>
<text x="113.2" y="103.8">AR32</text>
<text x="113.2" y="104.7">AT34</text>
<text x="113.2" y="103">AT32</text>
<text x="113.2" y="102.1">AR31</text>
<text x="116.3" y="106">IO_L13P_T2L_N0_GC_QBC_67</text>
<text x="116.3" y="105.2">IO_L13N_T2L_N1_GC_QBC_67</text>
<text x="116.3" y="104.3">IO_L14P_T2L_N2_GC_67</text>
<text x="116.3" y="103.4">IO_L14N_T2L_N3_GC_67</text>
<text x="116.3" y="102.6">IO_L15P_T2L_N4_AD11P_67</text>
<text x="133.4" y="102.6">IO_L3P_T0L_N4_AD15P_67</text>
<text x="134.1" y="105.2">IO_L1N_T0L_N1_DBC_67</text>
<text x="134.2" y="106">IO_L1P_T0L_N0_DBC_67</text>
<text x="136.1" y="103.4">IO_L2N_T0L_N3_67</text>
<text x="136.2" y="104.3">IO_L2P_T0L_N2_67</text>
<text x="144.3" y="105.6">AU28</text>
<text x="144.3" y="104.7">AV28</text>
<text x="144.3" y="103.8">AT30</text>
<text x="144.3" y="103">AU30</text>
<text x="144.3" y="102.1">AW28</text>
<text x="3" y="132.5">C</text>
<text x="275.9" y="132.5">C</text>
<text x="2.9" y="181.1">D</text>
<text x="275.9" y="181.1">D</text>
<text x="19.2" y="204.6">1</text>
<text x="53.5" y="204.6">2</text>
<text x="87.8" y="204.6">3</text>
<text x="122.1" y="204.6">4</text>
<text x="156.5" y="204.6">5</text>
<text x="190.8" y="204.6">6</text>
<text x="225.1" y="204.6">7</text>
<text x="259.5" y="204.6">8</text>
</g>
<g font-size=".8" fill="#00f">
<text x="107" y="48">The entire read data bus must be placed in a single bank irrespective of the number of memory components.: ok</text>
<text x="107" y="49.8">All byte lanes that are used for the read data of a single component must be adjacent, no skip byte lanes are allowed.: ok</text>
<text x="107" y="51.5">One of the read data bytes of a memory component should be allocated in the center byte lanes (byte lanes 1 and 2).: ok</text>
<text x="107" y="53.3">If a byte lane is used for read data, Bit[0] and Bit[6] must be used. Read clock (CQ or CQ#) gets the first priority and data (Q) is the next.: ok</text>
<text x="107" y="55">Read data buses of two components should not share a byte lane.: ok</text>
<text x="107" y="56.8">Read Clock pair must be allocated in one of the byte lanes that are used for the read: ok</text>
<text x="107" y="58.5">CQ/CQ# pair must be allocated in a single byte lane.: ok</text>
<text x="107" y="60.2">CQ/CQ# must be allocated only in the byte lanes 1 and 2 because the other byte: ok</text>
<text x="107" y="62">CQ/CQ# must be allocated in the center byte lane of all used byte lanes. If two byte lanes are used for the read data, either one of them can be used for CQ/CQ# allocation: ok</text>
<text x="107" y="63.8">CQ and CQ# must be allocated to either pin 0 or pin 6 of a byte lane. For example, if CQ is allocated to pin 0, CQ# should be allocated to pin 6 and vice versa: ok</text>
</g>
<g font-size=".8" fill="#000080">
<text x="127" y="82.9">U68F</text>
<text x="161.2" y="89.5">P40 QDDR II[5B]</text>
<text x="161.2" y="87.7">P40 QDDR II[5B]</text>
<text x="161.2" y="86.9">P40 QDDR II[5B]</text>
<text x="176.9" y="88.6">P40 QDDR II[5B]</text>
<text x="161.2" y="91.2">P40 QDDR II[5B]</text>
<text x="161.2" y="92.1">P40 QDDR II[5B]</text>
<text x="161.2" y="93">P40 QDDR II[5B]</text>
<text x="161.2" y="90.3">P40 QDDR II[5B]</text>
<text x="176.9" y="93.9">P40 QDDR II[5B]</text>
<text x="161.2" y="99.9">P40 QDDR II[5B]</text>
<text x="161.2" y="98.2">P40 QDDR II[5B]</text>
<text x="161.2" y="97.3">P40 QDDR II[5B]</text>
<text x="161.2" y="101.7">P40 QDDR II[5B]</text>
<text x="161.2" y="100.8">P40 QDDR II[5B]</text>
<text x="161.2" y="99.1">P40 QDDR II[5B]</text>
<text x="183.1" y="97.7">240R/04</text>
<text x="183.1" y="96.8">R698</text>
<text x="125.3" y="107.4">XCKU15P-2FFVE1517E</text>
<text x="161.2" y="102.6">P40 QDDR II[5B]</text>
<text x="161.2" y="105.2">P40 QDDR II[5B]</text>
<text x="161.2" y="106">P40 QDDR II[5B]</text>
<text x="161.2" y="103.4">P40 QDDR II[5B]</text>
<text x="161.2" y="104.3">P40 QDDR II[5B]</text>
</g>
<text font-size=".8" fill="#f00" x="167.1" y="83.8">NEW FIX LOCATION QDR-II_Q</text>
<g font-size=".8" fill="#800000">
<text x="148.8" y="88.2">QDR2_CLK_OUT0</text>
<text x="148.8" y="89">QDR2_Q15</text>
<text x="148.8" y="87.3">QDR2_Q16</text>
<text x="148.8" y="86.4">QDR2_Q14</text>
<text x="148.8" y="89.9">QDR2_Q17</text>
<text x="156.7" y="89.5">QDR2_Q15</text>
<text x="156.7" y="87.7">QDR2_Q16</text>
<text x="156.7" y="86.9">QDR2_Q14</text>
<text x="169.8" y="88.6">QDR2_CLK_OUT0</text>
<text x="148.8" y="90.8">QDR2_Q13</text>
<text x="148.8" y="93.4">QDR2_CLK_OUT1</text>
<text x="148.8" y="91.7">QDR2_Q11</text>
<text x="148.8" y="92.5">QDR2_Q12</text>
<text x="156.7" y="91.2">QDR2_Q13</text>
<text x="156.7" y="92.1">QDR2_Q11</text>
<text x="156.7" y="93">QDR2_Q12</text>
<text x="156.7" y="90.3">QDR2_Q17</text>
<text x="169.8" y="93.9">QDR2_CLK_OUT1</text>
<text x="148.8" y="99.5">QDR2_Q7</text>
<text x="148.8" y="97.7">QDR2_Q9</text>
<text x="148.8" y="96.9">QDR2_Q10</text>
<text x="148.8" y="101.3">QDR2_Q1</text>
<text x="148.8" y="100.4">QDR2_Q8</text>
<text x="148.8" y="98.6">QDR2_Q4</text>
<text x="156.7" y="99.9">QDR2_Q7</text>
<text x="156.7" y="98.2">QDR2_Q9</text>
<text x="156.7" y="97.3">QDR2_Q10</text>
<text x="156.7" y="101.7">QDR2_Q1</text>
<text x="156.7" y="100.8">QDR2_Q8</text>
<text x="156.7" y="99.1">QDR2_Q4</text>
<text x="182" y="101.3">GND</text>
<text x="148.8" y="102.1">QDR2_Q0</text>
<text x="148.8" y="104.7">QDR2_Q2</text>
<text x="148.8" y="105.6">QDR2_Q3</text>
<text x="148.8" y="103">QDR2_Q6</text>
<text x="148.8" y="103.8">QDR2_Q5</text>
<text x="156.7" y="102.6">QDR2_Q0</text>
<text x="156.7" y="105.2">QDR2_Q2</text>
<text x="156.7" y="106">QDR2_Q3</text>
<text x="156.7" y="103.4">QDR2_Q6</text>
<text x="156.7" y="104.3">QDR2_Q5</text>
</g>
<g font-size=".6" fill="#000080">
<text x="115.7" y="82.8">BANK 67</text>
<text x="163.8" y="86.8" transform="rotate(90 163.8 86.8)">TP111</text>
<text x="163.8" y="92" transform="rotate(90 163.8 92)">TP112</text>
</g>
</svg>
